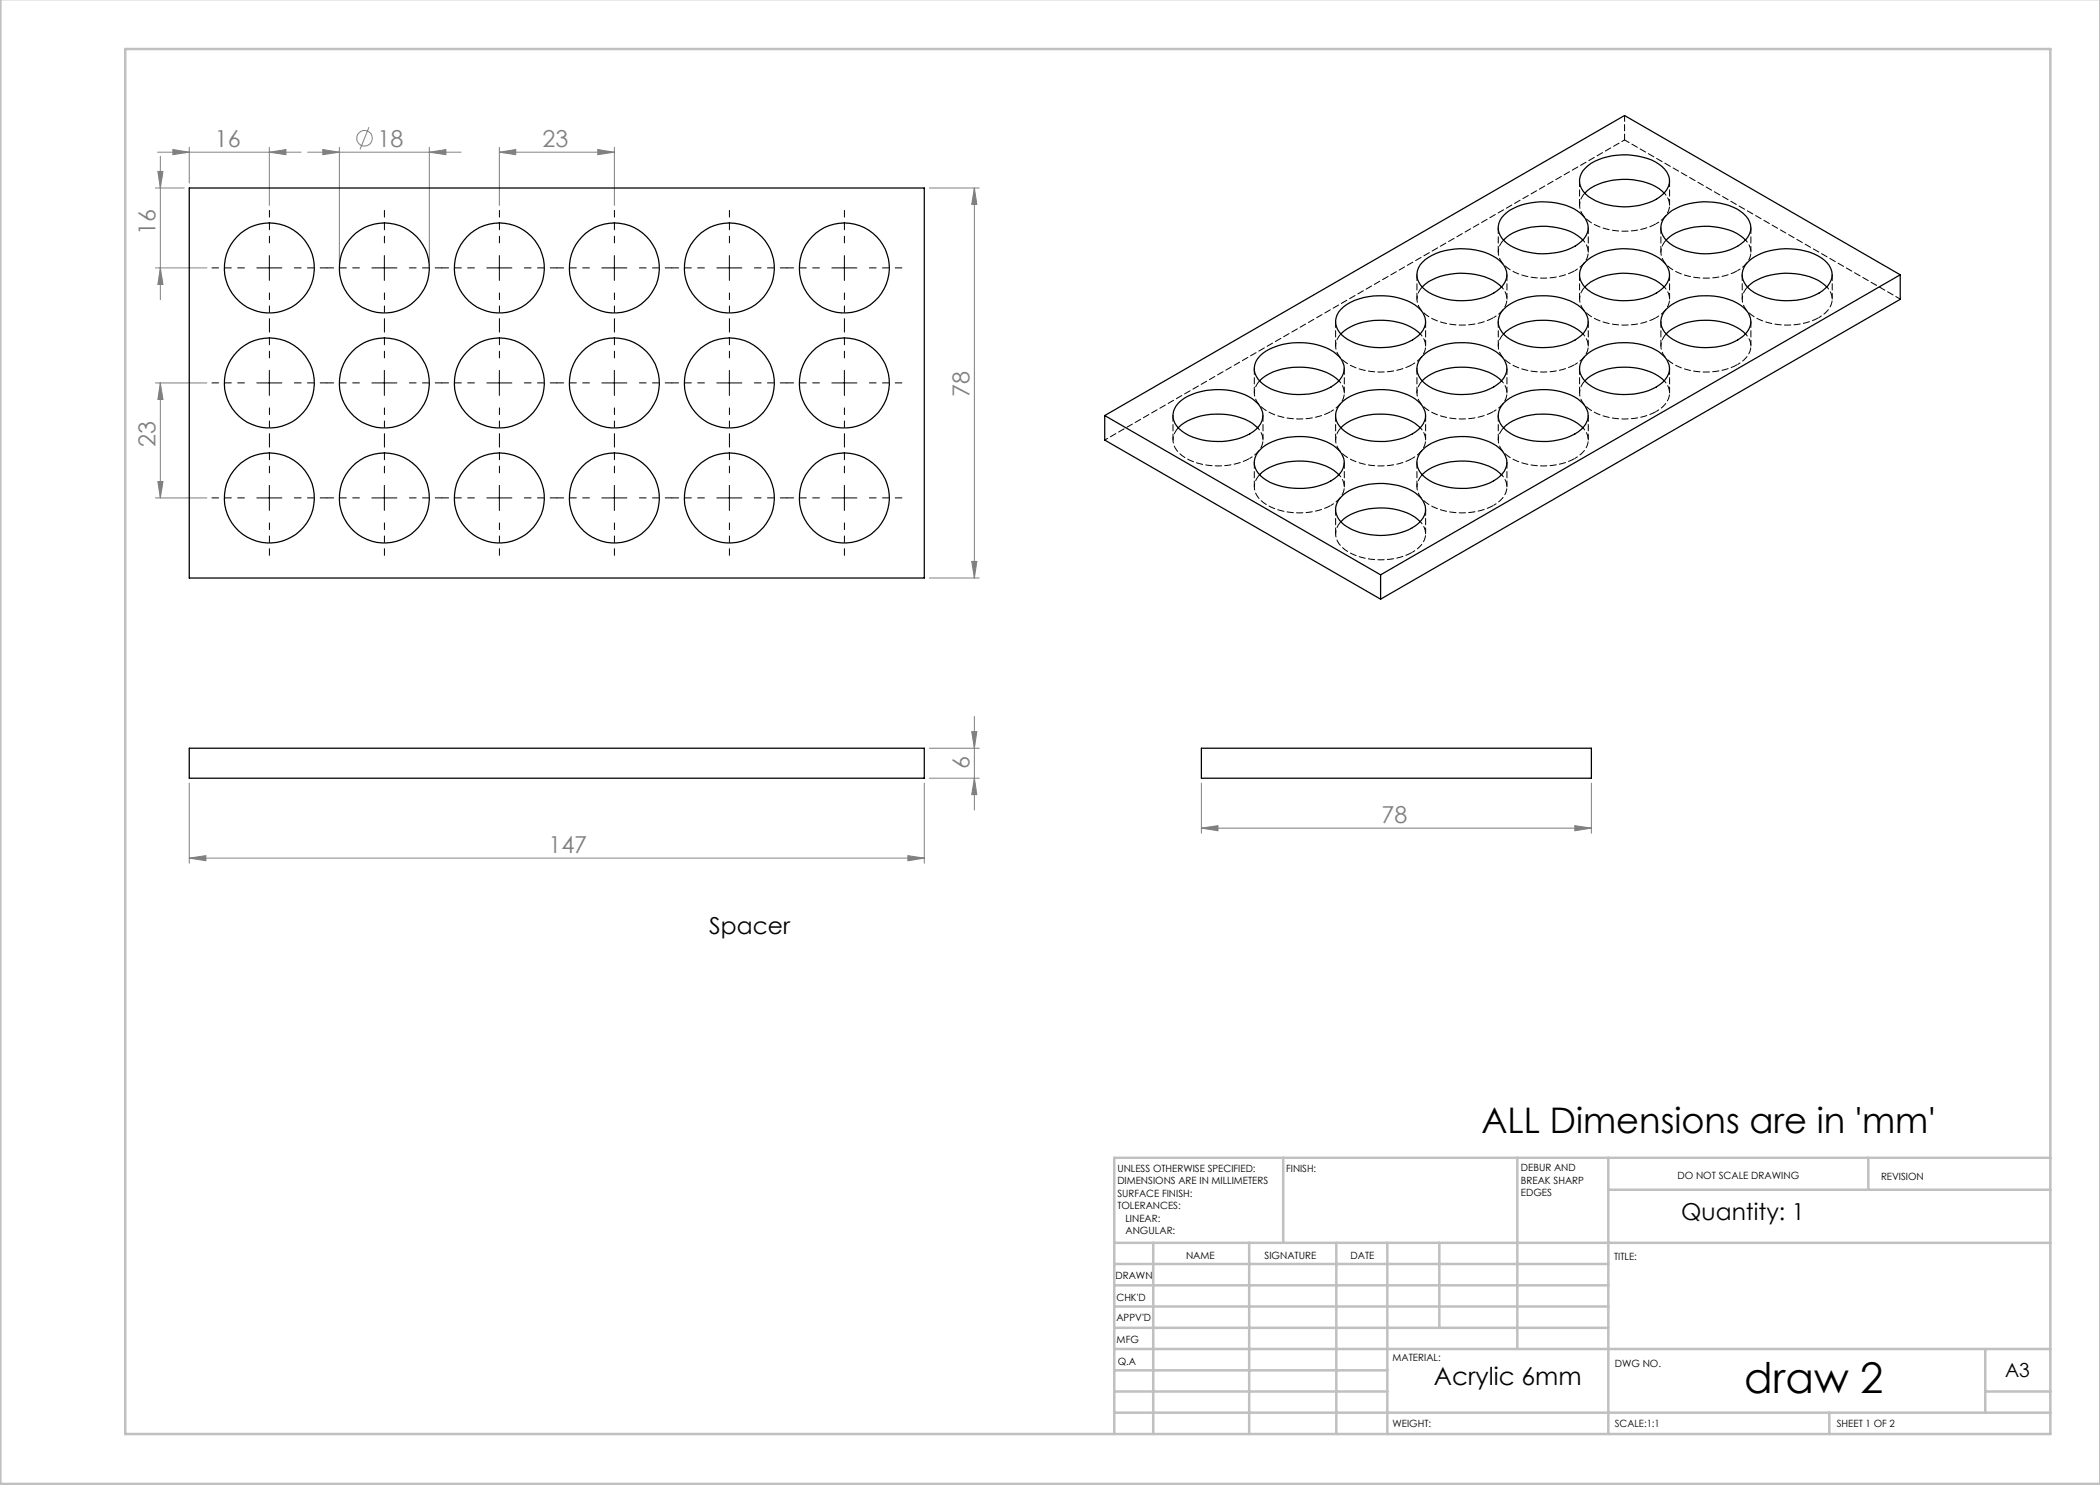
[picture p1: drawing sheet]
<svg xmlns="http://www.w3.org/2000/svg" width="420mm" height="297mm" viewBox="0 0 420 297" stroke-linecap="round" stroke-linejoin="round" font-family="sans-serif">
<g fill="none" stroke="#808080" stroke-width=".2">
<path d="M31.1 37.6h5.8M31.5 30.4h28.7M31.6 34.3h1l-.5 3.3zM32.1 31.3v28.6M34.6 29.9l3.3 .5-3.3 .5zM37.9 29.5v7.1M53.9 30.4l3.3-.5v1zM53.9 29.5v11.6M61.5 30.4h30.7M64.6 29.9l3.3 .5-3.3 .5zM67.9 29.5v23.1M73.8 25.4l-1.8 4.5"/>
<path d="M85.9 30.4l3.3-.5v1zM85.9 29.5v23.1M99.9 30.4l3.3-.5v1zM99.9 30.4h23M99.9 29.5v11.6M119.6 29.9l3.3 .5-3.3 .5zM122.9 29.5v11.6M185.9 37.6h10M194.9 37.6l.5 3.3h-1.1zM194.9 37.6v78M31.1 53.6h10.3M32.1 53.6l.5 3.3h-1z"/>
<path d="M31.1 76.6h10.3M32.1 76.6l.5 3.3h-1zM32.1 76.6v23M31.1 99.6h10.3M31.6 96.3h1l-.5 3.3zM185.9 115.6h10M194.3 112.3h1.1l-.5 3.3zM37.9 156.6v16M184.9 156.6v16M185.9 149.6h10M185.9 155.6h10M194.3 146.3h1.1l-.5 3.3z"/>
<path d="M194.9 155.6l.5 3.3h-1.1zM194.9 143.3v18.7M240.3 156.6v10M318.3 156.6v10M37.9 171.6l3.3-.5v1.1zM37.9 171.6h147M181.6 171.1l3.3 .5-3.3 .6zM240.3 165.6l3.3-.5v1.1zM240.3 165.6h78M315 165.1l3.3 .5-3.3 .6z"/>
<circle cx="72.9" cy="27.7" r="1.56"/>
</g>
<g fill="none" stroke="#000" stroke-width=".2" stroke-dasharray="15.2 1.3 1.3 1.3" stroke-dashoffset="13.9">
<path d="M48.9 53.6h-6.5M53.9 48.6v-6.5M53.9 58.6v6.5M58.9 53.6h6.5M71.9 53.6h-6.5M76.9 48.6v-6.5M76.9 58.6v6.5M81.9 53.6h6.5M94.9 53.6h-6.5M99.9 48.6v-6.5M99.9 58.6v6.5M104.9 53.6h6.5"/>
<path d="M117.9 53.6h-6.5M122.9 48.6v-6.5M122.9 58.6v6.5M127.9 53.6h6.5M140.9 53.6h-6.5M145.9 48.6v-6.5M145.9 58.6v6.5M150.9 53.6h6.5M163.9 53.6h-6.5M168.9 48.6v-6.5M168.9 58.6v6.5M173.9 53.6h6.5"/>
<path d="M48.9 76.6h-6.5M53.9 71.6v-6.5M58.9 76.6h6.5M71.9 76.6h-6.5M76.9 71.6v-6.5M81.9 76.6h6.5M94.9 76.6h-6.5M99.9 71.6v-6.5M104.9 76.6h6.5M117.9 76.6h-6.5M122.9 71.6v-6.5M127.9 76.6h6.5"/>
<path d="M140.9 76.6h-6.5M145.9 71.6v-6.5M150.9 76.6h6.5M163.9 76.6h-6.5M168.9 71.6v-6.5M173.9 76.6h6.5M48.9 99.6h-6.5M53.9 94.6v-6.5M53.9 81.6v6.5M58.9 99.6h6.5M71.9 99.6h-6.5M76.9 94.6v-6.5"/>
<path d="M76.9 81.6v6.5M81.9 99.6h6.5M94.9 99.6h-6.5M99.9 94.6v-6.5M99.9 81.6v6.5M104.9 99.6h6.5M117.9 99.6h-6.5M122.9 94.6v-6.5M122.9 81.6v6.5M127.9 99.6h6.5M140.9 99.6h-6.5M145.9 94.6v-6.5"/>
<path d="M145.9 81.6v6.5M150.9 99.6h6.5M163.9 99.6h-6.5M168.9 94.6v-6.5M168.9 81.6v6.5M173.9 99.6h6.5M53.9 104.6v6.5M76.9 104.6v6.5M99.9 104.6v6.5M122.9 104.6v6.5M145.9 104.6v6.5M168.9 104.6v6.5"/>
</g>
<g fill="none" stroke="#000" stroke-width=".2">
<path d="M51.4 53.6h5M53.9 51.1v5M74.4 53.6h5M76.9 51.1v5M97.4 53.6h5M99.9 51.1v5M120.4 53.6h5M122.9 51.1v5M143.4 53.6h5M145.9 51.1v5M166.4 53.6h5M168.9 51.1v5"/>
<path d="M51.4 76.6h5M53.9 74.1v5M74.4 76.6h5M76.9 74.1v5M97.4 76.6h5M99.9 74.1v5M120.4 76.6h5M122.9 74.1v5M143.4 76.6h5M145.9 74.1v5M166.4 76.6h5M168.9 74.1v5"/>
<path d="M51.4 99.6h5M53.9 97.1v5M74.4 99.6h5M76.9 97.1v5M97.4 99.6h5M99.9 97.1v5M120.4 99.6h5M122.9 97.1v5M143.4 99.6h5M145.9 97.1v5M166.4 99.6h5M168.9 97.1v5"/>
</g>
<g fill="none" stroke="#c0c0c0" stroke-width=".5">
<path d="M.1 -.1v296.9h419.9M25 9.8h385.1v277h-385.1zM256.6 231.6v17M303.5 231.6v38.2M321.7 231.6v55.2M321.7 237.9h88.4M373.7 231.6v6.3M410.1 231.6h-187.3v55.2M222.8 248.6h187.3M222.8 257.1h98.9M222.8 252.8h98.9M230.6 248.6v38.2"/>
<path d="M249.8 248.6v38.2M267.3 248.6v38.2M277.5 248.6v38.2M287.9 248.6v17M222.8 265.6h98.9M222.8 261.3h98.9M222.8 278.3h54.7M222.8 274.1h54.7M222.8 269.8h187.3M397.1 278.3h13M397.1 269.8v12.7M222.8 282.5h187.3"/>
<path d="M365.9 282.5v4.3"/>
</g>
<g fill="#808080">
<path d="M53.9 30.4l3.3-.5v1zM34.6 29.9l3.3 .5-3.3 .5z"/>
<path d="M37.9 171.6l3.3-.5v1.1zM181.6 171.1l3.3 .5-3.3 .6zM240.3 165.6l3.3-.5v1.1zM315 165.1l3.3 .5-3.3 .6zM64.6 29.9l3.3 .5-3.3 .5zM85.9 30.4l3.3-.5v1zM99.9 30.4l3.3-.5v1zM119.6 29.9l3.3 .5-3.3 .5z"/>
<path d="M32.1 53.6l.5 3.3h-1zM31.6 34.3h1l-.5 3.3z"/>
<path d="M194.3 146.3h1.1l-.5 3.3zM194.9 155.6l.5 3.3h-1.1zM194.9 37.6l.5 3.3h-1.1zM194.3 112.3h1.1l-.5 3.3zM32.1 76.6l.5 3.3h-1zM31.6 96.3h1l-.5 3.3z"/>
</g>
<g fill="none" stroke="#000" stroke-width=".25">
<path d="M37.9 37.6h147v78h-147zM317 38.6a11.1 11.1 0 0 1 8.5-2.7 11.1 11.1 0 0 1 7.3 2.7M317 33.7a11.6 11.6 0 0 1 9.6-2.6 9.2 9.2 0 0 1 6.7 3.3 3.3 3.3 0 0 1-.8 4.5 12.5 12.5 0 0 1-9.8 2.3 9.3 9.3 0 0 1-6-2.9 3.3 3.3 0 0 1 .3-4.6zM284.4 57.4a11.6 11.6 0 0 1 9.6-2.7 10.3 10.3 0 0 1 6.3 2.7M284.5 52.5a12.5 12.5 0 0 1 11.5-2.3 7.2 7.2 0 0 1 5.1 3.5 3.6 3.6 0 0 1-1.7 4.5 13.5 13.5 0 0 1-14.2-.1 3.5 3.5 0 0 1-.7-5.6zM300.7 48a11.6 11.6 0 0 1 9.6-2.6 9.7 9.7 0 0 1 6.3 2.6M300.7 43.1a11.6 11.6 0 0 1 9.6-2.6 9.5 9.5 0 0 1 6.8 3.2 3.5 3.5 0 0 1-1.4 5.1 13.5 13.5 0 0 1-14.3-.1 3.5 3.5 0 0 1-.7-5.6zM317 57.4a11.6 11.6 0 0 1 9.6-2.7 10.3 10.3 0 0 1 6.2 2.7M317 52.5a12.5 12.5 0 0 1 11.5-2.3 7.2 7.2 0 0 1 5.1 3.5 3.6 3.6 0 0 1-1.7 4.5 13.5 13.5 0 0 1-14.2-.1 3.5 3.5 0 0 1-.7-5.6zM333.2 48a11.6 11.6 0 0 1 9.6-2.6 9.7 9.7 0 0 1 6.3 2.6M333.3 43.1a11.6 11.6 0 0 1 9.5-2.6 9.5 9.5 0 0 1 6.8 3.2 3.5 3.5 0 0 1-1.4 5.1 13.5 13.5 0 0 1-14.3-.1 3.5 3.5 0 0 1-.6-5.6zM349.5 57.4a11.6 11.6 0 0 1 9.6-2.7 10.3 10.3 0 0 1 6.3 2.7"/>
<path d="M349.5 52.5a12.5 12.5 0 0 1 11.5-2.3 7.2 7.2 0 0 1 5.1 3.5 3.6 3.6 0 0 1-1.6 4.5 13.6 13.6 0 0 1-14.3-.1 3.5 3.5 0 0 1-.7-5.6zM380 55l-103.9 60M380 55l-55.1-31.9-104 60M380 55v4.9l-103.9 59.9M251.9 76.2a11.9 11.9 0 0 1 9.6-2.7 10.3 10.3 0 0 1 6.3 2.7M252 71.2a12.4 12.4 0 0 1 10.5-2.4 8.8 8.8 0 0 1 5.8 3.1 3.6 3.6 0 0 1-1.4 5 13.5 13.5 0 0 1-14.3-.1 3.5 3.5 0 0 1-.6-5.6zM268.2 66.8a11 11 0 0 1 8.6-2.7 10.8 10.8 0 0 1 7.3 2.7M268.2 61.8a12.4 12.4 0 0 1 10.6-2.4 8.8 8.8 0 0 1 5.8 3.1 3.5 3.5 0 0 1-1.5 5.1 13.5 13.5 0 0 1-14.2-.2 3.5 3.5 0 0 1-.7-5.6zM284.4 76.2a11.9 11.9 0 0 1 9.6-2.7 10.3 10.3 0 0 1 6.3 2.7M284.5 71.2a12.4 12.4 0 0 1 10.5-2.4 8.8 8.8 0 0 1 5.8 3.1 3.4 3.4 0 0 1-.8 4.6 13.2 13.2 0 0 1-11.7 1.8 6.2 6.2 0 0 1-4.9-4.2 3.6 3.6 0 0 1 1.1-2.9zM300.7 66.8a11 11 0 0 1 8.6-2.7 10.8 10.8 0 0 1 7.3 2.7M300.7 61.8a12.4 12.4 0 0 1 10.6-2.4 8.8 8.8 0 0 1 5.8 3.1 3.5 3.5 0 0 1-1.4 5.1 13.5 13.5 0 0 1-14.3-.2 3.5 3.5 0 0 1-.7-5.6z"/>
<path d="M317 76.2a11.9 11.9 0 0 1 9.6-2.7 10.3 10.3 0 0 1 6.2 2.7M317 71.2a12.4 12.4 0 0 1 10.6-2.4 8.8 8.8 0 0 1 5.7 3.1 3.4 3.4 0 0 1-.8 4.6 13.2 13.2 0 0 1-11.7 1.8 6.2 6.2 0 0 1-4.9-4.2 3.6 3.6 0 0 1 1.1-2.9zM333.2 66.8a11 11 0 0 1 8.6-2.7 10.8 10.8 0 0 1 7.3 2.7M333.3 61.8a12.4 12.4 0 0 1 10.5-2.4 8.8 8.8 0 0 1 5.8 3.1 3.5 3.5 0 0 1-1.4 5.1 13.5 13.5 0 0 1-14.3-.2 3.5 3.5 0 0 1-.6-5.6zM220.9 83.1l55.2 31.9M220.9 83.1v4.9l55.2 31.8M235.7 85.5a11.9 11.9 0 0 1 9.6-2.6 10.3 10.3 0 0 1 6.2 2.6M235.7 80.6a12 12 0 0 1 9.6-2.6 9.4 9.4 0 0 1 6.7 3.3 3.6 3.6 0 0 1-1.4 5.1 13.6 13.6 0 0 1-14.2-.2 3.5 3.5 0 0 1-.7-5.6zM251.9 95a11.1 11.1 0 0 1 8.6-2.8 11.1 11.1 0 0 1 7.3 2.8M252 90a11.5 11.5 0 0 1 8.5-2.7 9.8 9.8 0 0 1 7.8 3.4 3.6 3.6 0 0 1-1.4 5 13.6 13.6 0 0 1-14.3-.1 3.5 3.5 0 0 1-.6-5.6zM268.2 85.5a11.9 11.9 0 0 1 9.6-2.6 10.3 10.3 0 0 1 6.3 2.6M268.2 99.4a11.6 11.6 0 0 1 9.6-2.6 9.2 9.2 0 0 1 6.8 3.3 3.3 3.3 0 0 1-.9 4.5 13 13 0 0 1-11.7 1.9 6.5 6.5 0 0 1-4.7-3.7 3.4 3.4 0 0 1 .9-3.4z"/>
<path d="M268.2 80.6a12 12 0 0 1 9.6-2.6 9.4 9.4 0 0 1 6.8 3.3 3.3 3.3 0 0 1-.9 4.6 13.2 13.2 0 0 1-11.7 1.8 6.6 6.6 0 0 1-4.7-3.6 3.4 3.4 0 0 1 .9-3.5zM284.4 95a11.1 11.1 0 0 1 8.6-2.8 11.1 11.1 0 0 1 7.3 2.8M284.5 90a11.5 11.5 0 0 1 8.5-2.7 9.8 9.8 0 0 1 7.8 3.4 3.3 3.3 0 0 1-.8 4.5 12.9 12.9 0 0 1-11.7 1.9 6.6 6.6 0 0 1-4.8-3.7 3.4 3.4 0 0 1 1-3.4zM300.7 85.5a11.9 11.9 0 0 1 9.6-2.6 10.3 10.3 0 0 1 6.3 2.6M300.7 80.6a12 12 0 0 1 9.6-2.6 9.4 9.4 0 0 1 6.8 3.3 3.3 3.3 0 0 1-.8 4.6 13.2 13.2 0 0 1-11.7 1.8 6.6 6.6 0 0 1-4.8-3.6 3.4 3.4 0 0 1 .9-3.5zM268.2 104.3a11.1 11.1 0 0 1 8.6-2.7 11.1 11.1 0 0 1 7.3 2.7M276.1 115v4.8M37.9 149.6h147v6h-147zM240.3 149.6h78v6h-78z"/>
<circle cx="53.9" cy="53.6" r="9"/>
<circle cx="76.9" cy="53.6" r="9"/>
<circle cx="99.9" cy="53.6" r="9"/>
<circle cx="122.9" cy="53.6" r="9"/>
<circle cx="145.9" cy="53.6" r="9"/>
<circle cx="168.9" cy="53.6" r="9"/>
<circle cx="53.9" cy="76.6" r="9"/>
<circle cx="76.9" cy="76.6" r="9"/>
<circle cx="99.9" cy="76.6" r="9"/>
<circle cx="122.9" cy="76.6" r="9"/>
<circle cx="145.9" cy="76.6" r="9"/>
<circle cx="168.9" cy="76.6" r="9"/>
<circle cx="53.9" cy="99.6" r="9"/>
<circle cx="76.9" cy="99.6" r="9"/>
<circle cx="99.9" cy="99.6" r="9"/>
<circle cx="122.9" cy="99.6" r="9"/>
<circle cx="145.9" cy="99.6" r="9"/>
<circle cx="168.9" cy="99.6" r="9"/>
</g>
<g fill="none" stroke="#000" stroke-width=".2" stroke-dasharray="1.3 .6" stroke-dashoffset=".7">
<path d="M315 54.1a4 4 0 0 0 2.4-4.9l-.8-1.2M331.3 44.7a4 4 0 0 0 2.4-4.9l-.8-1.2M347.5 54.1a4 4 0 0 0 2.4-4.9l-.8-1.2M282.5 72.9a4 4 0 0 0 2.4-4.9l-.8-1.2M298.8 63.5a4 4 0 0 0 2.3-4.9l-.8-1.2M315 72.9a4 4 0 0 0 2.4-4.9l-.8-1.2M331.3 63.5a4 4 0 0 0 2.4-4.9l-.8-1.2M347.5 72.9a4 4 0 0 0 2.4-4.9l-.8-1.2M363.8 63.5a4 4 0 0 0 2.4-4.9l-.8-1.2M250 91.7a4 4 0 0 0 2.3-5l-.8-1.2M266.2 82.3a4 4 0 0 0 2.4-4.9l-.8-1.2M282.5 91.7a4 4 0 0 0 2.4-5l-.8-1.2"/>
<path d="M298.8 82.3a4 4 0 0 0 2.3-4.9l-.8-1.2M315 91.7a4 4 0 0 0 2.4-5l-.8-1.2M331.3 82.3a4 4 0 0 0 2.4-4.9l-.8-1.2M266.2 101.1a4 4 0 0 0 2.4-5l-.8-1.2M282.5 110.4a4 4 0 0 0 2.4-4.9l-.8-1.2M298.8 101.1a4 4 0 0 0 2.3-5l-.8-1.2"/>
</g>
<g fill="none" stroke="#000" stroke-width=".2" stroke-dasharray="1.3 .6" stroke-dashoffset="-.2">
<path d="M317 38.6a3.5 3.5 0 0 0 .7 5.6 13.7 13.7 0 0 0 13.6 .5M284.5 57.4a3.5 3.5 0 0 0 .7 5.5 13.7 13.7 0 0 0 13.6 .6M300.7 48a3.5 3.5 0 0 0 .7 5.6 13.7 13.7 0 0 0 13.6 .5M317 57.4a3.5 3.5 0 0 0 .7 5.5 13.7 13.7 0 0 0 13.6 .6M333.2 48a3.5 3.5 0 0 0 .8 5.6 13.7 13.7 0 0 0 13.5 .5M349.5 57.4a3.5 3.5 0 0 0 .7 5.5 13.7 13.7 0 0 0 13.6 .6M251.9 76.2a3.5 3.5 0 0 0 .8 5.5 13.7 13.7 0 0 0 13.5 .6M268.2 66.8a3.5 3.5 0 0 0 .7 5.5 13.7 13.7 0 0 0 13.6 .6M284.5 76.2a3.5 3.5 0 0 0 .7 5.5 13.7 13.7 0 0 0 13.6 .6M300.7 66.8a3.5 3.5 0 0 0 .7 5.5 13.7 13.7 0 0 0 13.6 .6M317 76.2a3.5 3.5 0 0 0 .7 5.5 13.7 13.7 0 0 0 13.6 .6M333.2 66.8a3.5 3.5 0 0 0 .8 5.5 13.7 13.7 0 0 0 13.5 .6"/>
<path d="M235.7 85.5a3.5 3.5 0 0 0 .7 5.6 13.7 13.7 0 0 0 13.6 .6M251.9 94.9a3.5 3.5 0 0 0 .8 5.6 13.7 13.7 0 0 0 13.5 .6M268.2 85.5a3.5 3.5 0 0 0 .7 5.6 13.7 13.7 0 0 0 13.6 .6M284.5 94.9a3.5 3.5 0 0 0 .7 5.6 13.7 13.7 0 0 0 13.6 .6M300.7 85.5a3.5 3.5 0 0 0 .7 5.6 13.7 13.7 0 0 0 13.6 .6M268.2 104.3a3.5 3.5 0 0 0 .7 5.6 13.7 13.7 0 0 0 13.6 .5"/>
</g>
<path d="M324.9 28l-103.9 60" fill="none" stroke="#000" stroke-width=".2" stroke-dasharray="1.3 .6" stroke-dashoffset=".6"/>
<g fill="none" stroke="#000" stroke-width=".2" stroke-dasharray="1.3 .6" stroke-dashoffset=".1">
<path d="M315.9 36.2v4.9M324.9 23.1v4.9M283.4 54.9v4.9M299.7 45.5v4.9M301.4 59.8v-4.9M315.9 54.9v4.9M317.7 50.4v-4.9M332.2 45.5v4.9M333.9 59.8v-4.9M333.9 41.1v-4.9M348.4 54.9v4.9M350.2 50.4v-4.9"/>
<path d="M366.4 59.8v-4.9M250.9 73.7v4.9M267.1 64.3v4.9M268.9 78.6v-4.9M283.4 73.7v4.9M285.1 69.2v-4.9M299.7 64.3v4.9M301.4 78.6v-4.9M315.9 73.7v4.9M317.7 69.2v-4.9M332.2 64.3v4.9M333.9 78.6v-4.9"/>
<path d="M350.2 69.2v-4.9M234.6 83.1v4.9M250.9 92.5v4.9M252.6 88v-4.9M267.1 83.1v4.9M268.9 97.4v-4.9M283.4 92.5v4.9M285.1 88v-4.9M299.7 83.1v4.9M301.4 97.4v-4.9M317.7 88v-4.9M267.1 101.9v4.9"/>
<path d="M285.1 106.8v-4.9"/>
</g>
<path d="M380.1 59.8l-55.2-31.8" fill="none" stroke="#000" stroke-width=".2" stroke-dasharray="1.3 .6" stroke-dashoffset=".2"/>
<text font-size="8.5" x="348.9" y="278.5">draw 2</text>
<text font-size="7.1" x="296.3" y="226.6">ALL Dimensions are in 'mm'</text>
<text font-size="4.9" x="286.8" y="277.1">Acrylic 6mm</text>
<g font-size="4.7" fill="#808080">
<text x="43" y="29.4">16</text>
<text x="75.5" y="29.4">18</text>
<text x="108.5" y="29.4">23</text>
<text x="31.1" y="47" transform="rotate(-90 31.1 47)">16</text>
<text x="193.9" y="79.4" transform="rotate(-90 193.9 79.4)">78</text>
<text x="31.1" y="89.5" transform="rotate(-90 31.1 89.5)">23</text>
<text x="193.9" y="153.8" transform="rotate(-90 193.9 153.8)">6</text>
<text x="276.3" y="164.6">78</text>
<text x="109.7" y="170.6">147</text>
</g>
<g font-size="4.7">
<text x="141.9" y="186.8">Spacer</text>
<text x="336.3" y="244">Quantity: 1</text>
</g>
<text font-size="3.9" x="401" y="275.4">A3</text>
<g font-size="2">
<text x="223.5" y="234.4">UNLESS OTHERWISE SPECIFIED:</text>
<text x="223.5" y="236.9">DIMENSIONS ARE IN MILLIMETERS</text>
<text x="223.5" y="239.4">SURFACE FINISH:</text>
<text x="257.2" y="234.4">FINISH:</text>
<text x="304.2" y="234.3">DEBUR AND</text>
<text x="304.2" y="236.8">BREAK SHARP</text>
<text x="304.2" y="239.3">EDGES</text>
<text x="335.5" y="235.8">DO NOT SCALE DRAWING</text>
<text x="376.2" y="236">REVISION</text>
<text x="223.5" y="241.9">TOLERANCES:</text>
<text x="225.1" y="244.4">LINEAR:</text>
<text x="225.1" y="246.9">ANGULAR:</text>
<text x="237.2" y="251.8">NAME</text>
<text x="252.9" y="251.7">SIGNATURE</text>
<text x="270.1" y="251.7">DATE</text>
<text x="223.1" y="255.9">DRAWN</text>
<text x="322.8" y="252">TITLE:</text>
<text x="223.3" y="260.1">CHK'D</text>
<text x="223.3" y="264.2">APPV'D</text>
<text x="223.3" y="268.6">MFG</text>
<text x="223.5" y="272.9">Q.A</text>
<text x="278.5" y="272.3">MATERIAL:</text>
<text x="323" y="273.4">DWG NO.</text>
<text x="278.5" y="285.3">WEIGHT:</text>
<text x="323" y="285.4">SCALE:1:1</text>
<text x="367.4" y="285.4">SHEET 1 OF 2</text>
</g>
</svg>
